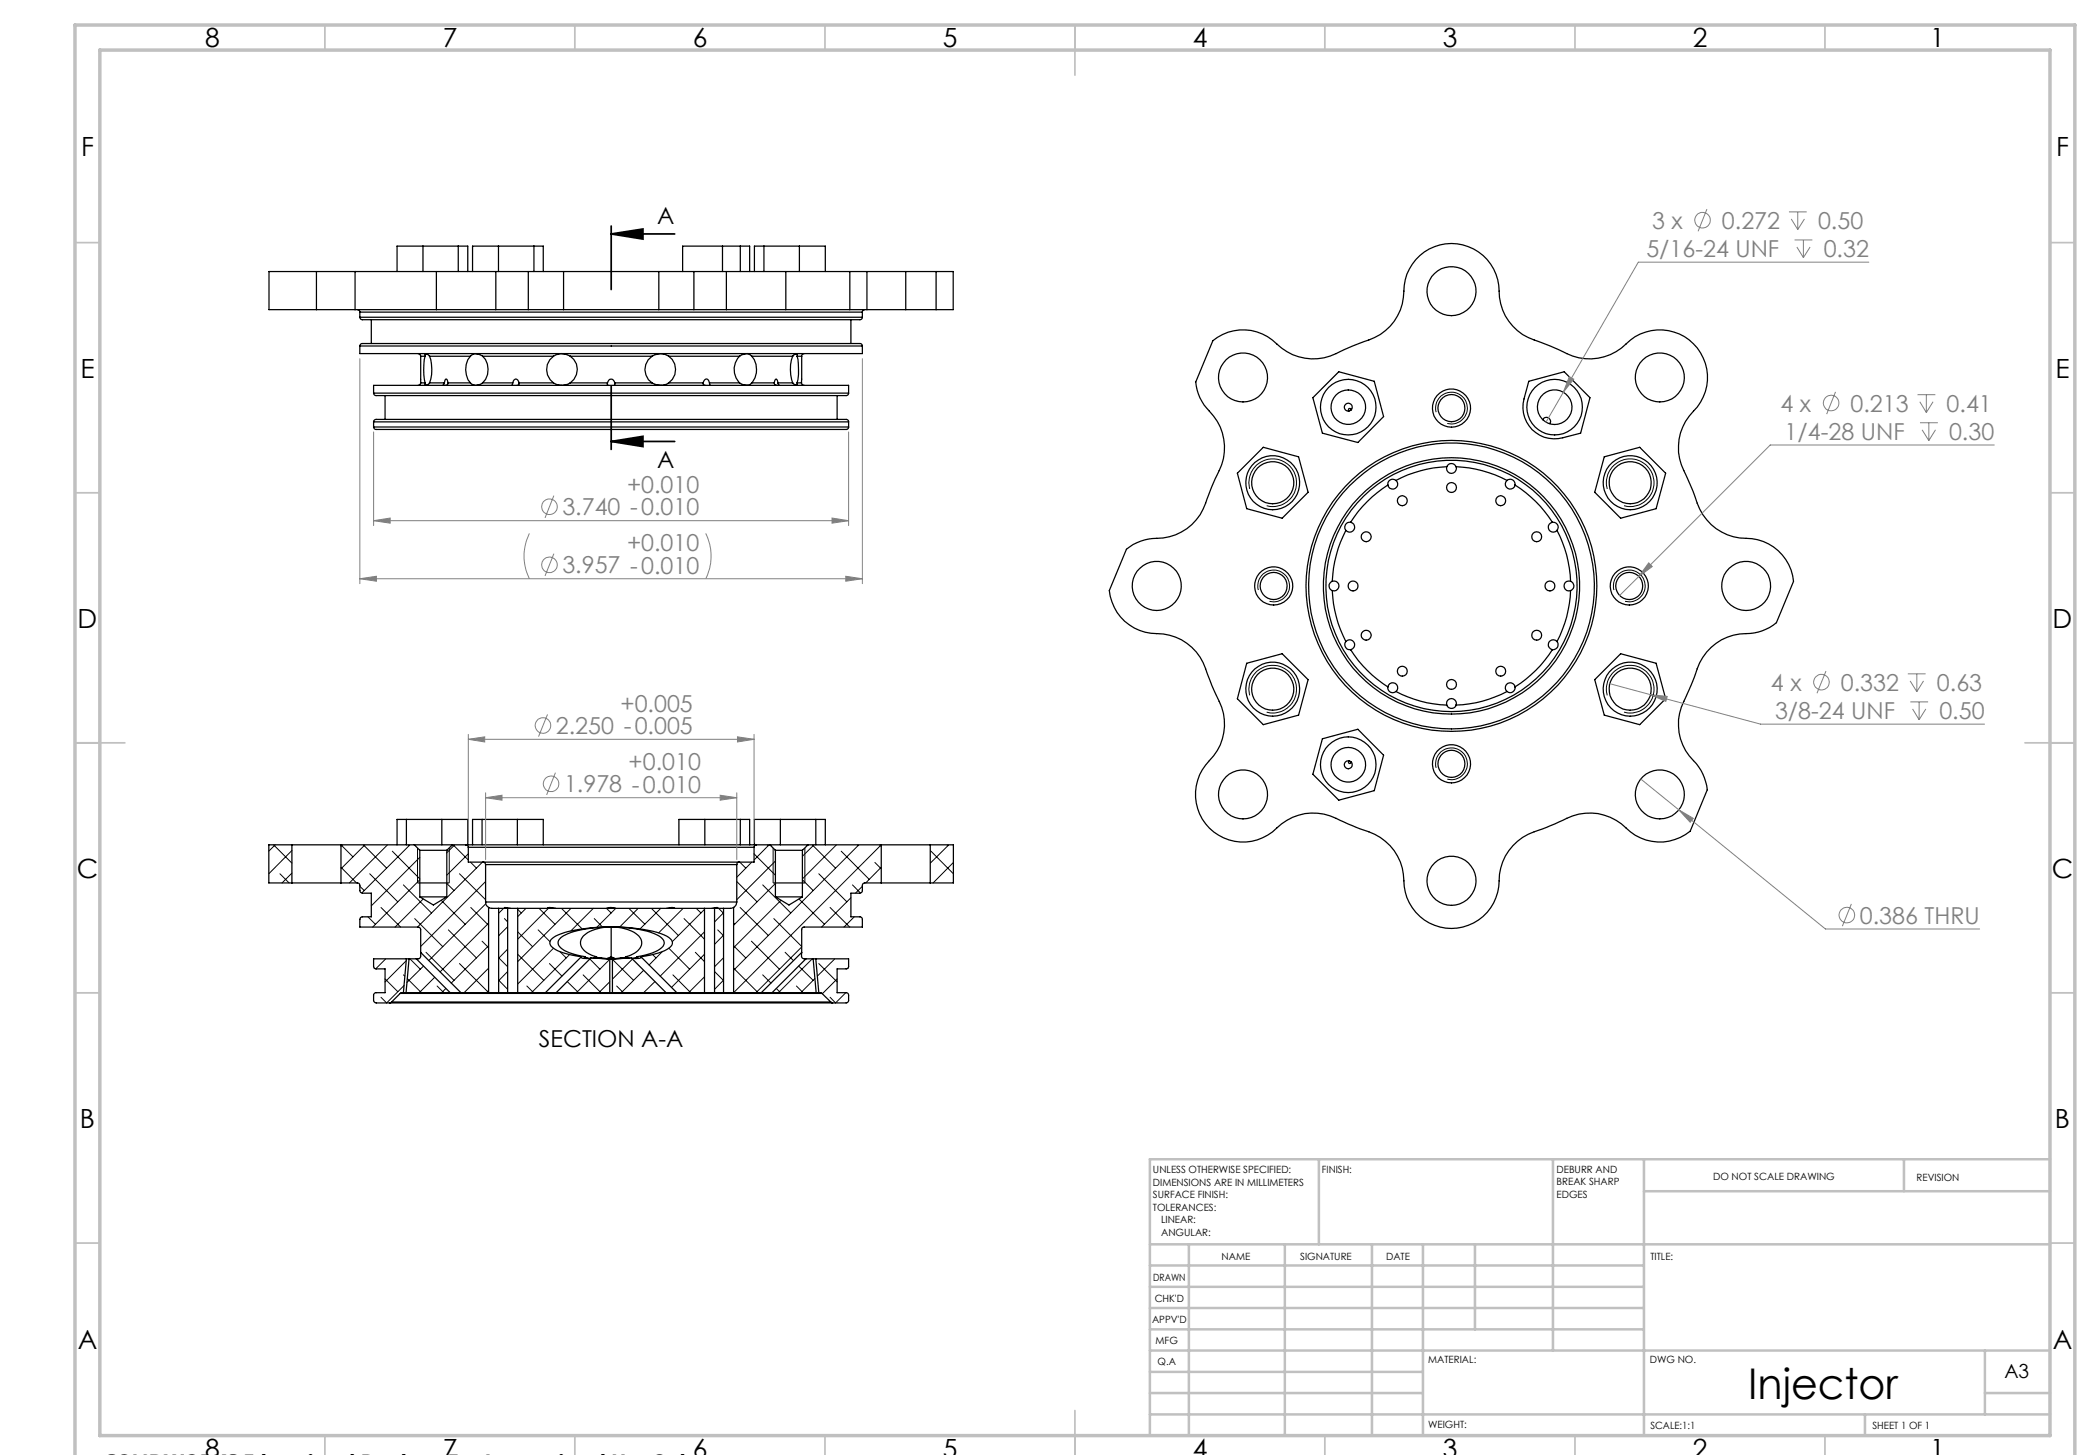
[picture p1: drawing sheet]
<svg xmlns="http://www.w3.org/2000/svg" width="420mm" height="291mm" viewBox="0 0 420 291" stroke-linecap="round" stroke-linejoin="round" font-family="sans-serif">
<g fill="none" stroke="#000" stroke-width=".25">
<path d="M63.3 54.3h7.7M63.3 54.3h-9.5v7.6h9.5M63.3 54.3v7.6M79.4 54.3v-5.1h14.2v5.1M84.6 49.2v5.1M87.3 54.3h-16.3v7.6h16.3M87.3 54.3h11.9M87.3 54.3v7.6M91.7 49.2v5.1M94.5 54.3v-5.1h14.2v5.1M99.2 54.3h6.5M99.2 54.3v7.6"/>
<path d="M99.7 49.2v5.1M105.7 54.3h7M105.7 54.3v7.6M106.8 49.2v5.1M112.7 54.3h19.1M112.7 54.3v7.6M131.8 54.3h7M131.8 54.3v7.6M138.8 54.3h6.5M138.8 54.3v7.6M144.5 49.2h-8v5.1M144.5 49.2h5.4v5.1"/>
<path d="M144.5 49.2v5.1M145.3 54.3h11.9M145.3 54.3v7.6M148.1 49.2v5.1M150.9 54.3v-5.1h14.2v5.1M152.8 49.2v5.1M157.2 54.3h12.8M157.2 54.3v7.6M159.9 49.2v5.1M170 54.3v7.6M170 54.3h3.4v7.6h-3.4M173.4 54.3h7.8"/>
<path d="M181.2 54.3h6M181.2 54.3v7.6M187.2 54.3h3.4v7.6h-3.4M187.2 54.3v7.6M63.3 61.9h7.7M71.5 61.9l.4 .2 .1 .3M72 69.2a.58 .58 0 0 1 .7-.5h99.3l.4 .2 .1 .3M72 63.4a.58 .58 0 0 0 .7 .5h99.3l.4-.2 .1-.3M72 69.2v1.5h100.5v-1.5M72 62.4h100.5M72 69.2h100.5M72 63.4h100.5"/>
<path d="M72 62.4v1M74.3 63.9v4.8M74.7 78.6a.55 .55 0 0 0 .7 .5h93.9l.4-.2v-.3M74.7 78.6v-1.6h95v1.6M74.7 78.6h95M77 79.1v4.8M83.6 70.7h.2l.3 .5M84.1 76.5h.9M84.1 76.5l-.2 .4-.3 .1M84.1 71.2v5.3M84.1 71.2h.9M85 71.2l-.1-.5 .6 .2 .4 .3"/>
<path d="M85 76.5l-.1 .5 .8-.2 .2-.3M85 71.2l-.2 .7-.1 2 .3 2.6M85.9 71.2h8.2M85.9 71.2a8 8 0 0 1 0 5.3M85.9 76.5h3M87.3 61.9h11.9M88.9 76.5l.1-.6 .3-.1 .1 .1 .2 .6M88.9 76.5l-.4 .5M89.6 76.5h4.5M89.6 76.5l-.2 .5h-.3M94.1 71.2l.7-.5a2.59 2.59 0 0 1 1.7 .5M94.1 76.5a1.65 1.65 0 0 0 2.4 0"/>
<path d="M94.1 71.2a4.2 4.2 0 0 0 0 5.3M96.5 71.2h14.2M96.5 71.2a3.8 3.8 0 0 1 0 5.3M96.5 76.5h6.1M99.2 61.9h6.5M102.6 76.5l.2-.5a.44 .44 0 0 1 .8 0l.2 .5M102.6 76.5l-.2 .5M103.8 76.5h6.9M103.8 76.5l-.1 .5h-.3M105.7 61.9h7M110.7 76.5l.7 .4a3.2 3.2 0 0 0 2.7-.4M110.7 71.2l.5-.3a2.91 2.91 0 0 1 2.9 .3"/>
<path d="M110.7 71.2a3.3 3.3 0 0 0 0 5.3M112.7 61.9h19.1M114.1 76.5h7.4M114.1 71.2h16.3M114.1 71.2a3.2 3.2 0 0 1 0 5.3M121.5 76.5a.72 .72 0 0 1 .7-.7 .72 .72 0 0 1 .7 .7M121.5 76.5v.4l.2 .1M122.9 76.5l.1 .3-.2 .2M122.9 76.5h7.5M130.4 76.5a3 3 0 0 0 3.3 0M130.4 71.2a2.85 2.85 0 0 1 3.3 0M130.4 71.2a3.2 3.2 0 0 0 0 5.3"/>
<path d="M131.8 61.9h7M133.7 71.2a3.3 3.3 0 0 1 0 5.3M133.7 76.5h7M133.7 71.2h14.2M138.8 61.9h6.5M140.7 76.5v.4l.3 .1M140.7 76.5l.1-.4a.5 .5 0 0 1 .5-.3 .5 .5 0 0 1 .4 .3l.2 .4M141.9 76.5h6M141.9 76.5l.1 .5M145.3 61.9h11.9M147.9 71.2l.4-.3 .9-.2a.97 .97 0 0 1 1.2 .5M147.9 71.2a3.8 3.8 0 0 0 0 5.3"/>
<path d="M147.9 76.5l.7 .4 .9 .1 .6-.2 .3-.3M150.4 71.2a4.2 4.2 0 0 1 0 5.3M150.4 76.5h4.5M150.4 71.2h8.1M154.9 76.5v.3l.5 .2M154.9 76.5l.1-.6 .3-.1 .3 .7M155.6 76.5h2.9M155.6 76.5l.2 .5h.1M157.2 61.9h12.8M158.5 71.2l.3-.3 .7-.2-.1 .5M158.5 71.2a8 8 0 0 0 0 5.3M158.5 76.5l.4 .4 .6 .1-.1-.5"/>
<path d="M159.4 71.2l.3 1.6a10.3 10.3 0 0 1-.3 3.7M159.4 76.5h.9M159.4 71.2h.9M160.3 76.5l.2 .4 .3 .1M160.3 71.2v5.3M160.8 70.7l-.4 .2-.1 .3M167.4 79.1v4.8M170.2 63.9v4.8M172.5 62.4v1M173 61.9l-.4 .2-.1 .3M173.4 61.9h7.8M181.2 61.9h6"/>
<path d="M242.6 68.1a9.5 9.5 0 0 1 12.7 .7 10.5 10.5 0 0 0 12.7 1.5l4.9-2a10.4 10.4 0 0 0 7.9-10.1 9.5 9.5 0 0 1 9.5-9.5 9.5 9.5 0 0 1 9.5 9.5 10.4 10.4 0 0 0 7.9 10.1l4.9 2a10.5 10.5 0 0 0 12.6-1.5 9.5 9.5 0 0 1 13.5-.1 9.5 9.5 0 0 1 0 13.5 10.4 10.4 0 0 0-1.6 12.7l2.1 4.9a10.5 10.5 0 0 0 10 7.8 9.5 9.5 0 0 1 9.5 8.6l-3.4 8.3-.7 .5a10.7 10.7 0 0 1-6.7 1.7 10.8 10.8 0 0 0-9 8.7l-2.1 4.8a10.4 10.4 0 0 0 2.5 12.5l1.3 2.1 .5 1.5 .4 1.6-3.5 8.3a9.5 9.5 0 0 1-12.8-.6 10.4 10.4 0 0 0-12.6-1.6l-4.9 2a10.5 10.5 0 0 0-7.9 10.1 9.5 9.5 0 0 1-9.5 9.5 9.5 9.5 0 0 1-9.5-9.5 10.7 10.7 0 0 0-8.7-10.4l-4.9-2.1a10.5 10.5 0 0 0-12.7 2.7 9.5 9.5 0 0 1-13-1.2 9.5 9.5 0 0 1 .4-13 10.4 10.4 0 0 0 1.6-12.7l-2.1-4.9a10.4 10.4 0 0 0-10-7.8 9.5 9.5 0 0 1-9.5-8.6l3.4-8.3 .7-.5a10.6 10.6 0 0 1 6.6-1.7 10.4 10.4 0 0 0 8.8-7.8l2.1-4.9a10.7 10.7 0 0 0-2.2-13.3l-.9-1.3a9 9 0 0 1-1.3-3.9zM262.6 79.5l5.2-5.2 7 1.9 1.9 7.1-5.1 5.2-7.1-1.9zM305.8 76.2l7-1.9 5.2 5.2-1.9 7.1a11.8 11.8 0 0 1-6.4 1 6.3 6.3 0 0 1-4.9-7.8zM74.7 84.3a.61 .61 0 0 1 .9-.4h93.7l.4 .2v.2M74.7 85.4a.55 .55 0 0 0 .7 .5h93.9l.4-.2v-.3M74.7 84.3h95M74.7 85.4h95M74.7 84.3v1.1M169.7 84.3v1.1M247.5 94.6l5.2-5.2 7 1.9 1.9 7.1-5.2 5.2-7.1-1.9zM270.2 82a.27 .27 0 0 0-.1-.3 .27 .27 0 0 0-.4 .1 .27 .27 0 0 0 .2 .4M277.6 97a24.4 24.4 0 0 0-7.5 7.4"/>
<path d="M279.2 96.1a.99 .99 0 0 0-1.2-.2 .99 .99 0 0 0-.4 1.1M279.2 96.1a.99 .99 0 0 1-.2 1.6 .99 .99 0 0 1-1.4-.7M289.3 93.3a1 1 0 0 1 1-.6 1 1 0 0 1 .9 .6M289.3 93.3a24.1 24.1 0 0 0-10.1 2.8M289.3 93.3a1 1 0 0 0 1 1.3 1 1 0 0 0 .9-1.3M291.2 93.3a24.1 24.1 0 0 1 10.2 2.8M301.4 96.1a.97 .97 0 0 1 1.1-.2 .97 .97 0 0 1 .5 1.1M301.4 96.1a.97 .97 0 0 0 .2 1.5 .97 .97 0 0 0 1.4-.6M303 97a24 24 0 0 1 7.5 7.4M308.6 84a.76 .76 0 0 1 1.1-.5 .76 .76 0 0 1 .2 1.2M320.9 91.3l7-1.9 5.2 5.2-1.9 7.1-7.1 1.9-5.2-5.2zM266.5 116.2a1 1 0 0 0-.7 .9 1 1 0 0 0 .7 1"/>
<path d="M266.5 118.1a24.7 24.7 0 0 0 2.7 10.2M266.5 116.2a1 1 0 0 1 1.3 .9 1 1 0 0 1-1.3 1M269.2 106a24.8 24.8 0 0 0-2.7 10.2M270.1 104.4a1.01 1.01 0 0 0-1 .5 1.01 1.01 0 0 0 .1 1.1M270.1 104.4a1 1 0 0 1 .7 1.5 1 1 0 0 1-1.6 .1M310.5 104.4a.99 .99 0 0 1 1 .5 .99 .99 0 0 1-.1 1.1M310.5 104.4a1 1 0 0 0-.7 1.5 1 1 0 0 0 1.6 .1M311.4 106a23.4 23.4 0 0 1 2.7 10.2M314.1 116.2a.99 .99 0 0 1 .7 .9 .99 .99 0 0 1-.7 1M314.1 118.1a23.4 23.4 0 0 1-2.7 10.2M314.1 116.2a.99 .99 0 0 0-1.3 .9 .99 .99 0 0 0 1.3 1M249.3 132.6l7.1-1.9 5.2 5.2-1.9 7.1-7 1.9-5.2-5.2z"/>
<path d="M269.2 128.3a1.02 1.02 0 0 0-.1 1.1 1.02 1.02 0 0 0 1 .5M269.2 128.3a1 1 0 0 1 1.6 .1 1 1 0 0 1-.7 1.5M270.1 129.9a24.4 24.4 0 0 0 7.5 7.4M277.6 137.3a.99 .99 0 0 0 .5 1.1 .99 .99 0 0 0 1.1-.1M277.6 137.3a1 1 0 0 1 1.4-.7 1 1 0 0 1 .2 1.7M279.2 138.3a23.4 23.4 0 0 0 10.1 2.7M301.4 138.3a23.4 23.4 0 0 1-10.2 2.7M303 137.3a.97 .97 0 0 1-.5 1.1 .97 .97 0 0 1-1.1-.1M303 137.3a.98 .98 0 0 0-1.5-.7 .98 .98 0 0 0-.1 1.7M310.5 129.9a24 24 0 0 1-7.5 7.4M311.4 128.3a.99 .99 0 0 1 .1 1.1 .99 .99 0 0 1-1 .5M311.4 128.3a1 1 0 0 0-1.6 .1 1 1 0 0 0 .7 1.5"/>
<path d="M318.9 135.9l5.2-5.2 7.1 1.9 1.9 7.1-5.2 5.2-7-1.9zM264.5 147.7l7.1-1.9 5.1 5.2-1.9 7.1-7 1.9-5.2-5.2zM269.9 152.1a.28 .28 0 0 0-.2 .3 .28 .28 0 0 0 .3 .2 .28 .28 0 0 0 .2-.3M289.3 141a.99 .99 0 0 0 1 .6 .99 .99 0 0 0 .9-.6M289.3 141a.99 .99 0 0 1 1-1.3 .99 .99 0 0 1 .9 1.3M58.4 168.9h9.8M58.4 176.5h9.8M58.4 168.9h-4.6v7.6h4.6M58.4 168.9v7.6M68.2 176.5l3.6 .1 .2 .3v1.1a.54 .54 0 0 0 .5 .6h1.8v4.7h-1.8a.49 .49 0 0 0-.5 .5v1.5l11.9 .1 .2 .4v4.6M68.2 168.9v7.6M68.2 168.9h14.7"/>
<path d="M79.4 168.9v-5.1h14.2v5.1M81.3 163.8v5.1M82.9 168.9h7.6M82.9 168.9l1.1 1.1M83.5 176.5h6.4M84 170h5.4M84 179.3h5.4M84 170v9.3M84 179.3l2.7 1.6 2.7-1.6M88.4 163.8v5.1M89.4 170v9.3M90.5 168.9h2.6"/>
<path d="M90.5 168.9l-1.1 1.1M93.1 168.9l.3 .1 .3 .4M93.1 168.9h58.2M93.7 169.4h57.1M93.7 169.4v3h2.9M94.5 168.9v-5.1h14.2v5.1M96.4 163.8v5.1M96.6 172.4h.3l.2 .5M96.6 172.4h51.2M97.1 172.9h50.3M97.1 172.9v7.4M103.5 163.8v5.1"/>
<path d="M135.8 168.9v-5.1h14.1v5.1M141 163.8v5.1M147.4 172.9v7.4M147.8 172.4l-.4 .2v.3M148.1 163.8v5.1M150.8 169.4v3h-3M150.9 168.9v-5.1h14.2v5.1M151.3 168.9l-.3 .1-.2 .4M151.3 168.9h2.7M154 168.9h7.6M154 168.9l1.1 1.1M154.6 176.5h6.4"/>
<path d="M155.1 170h5.4M155.1 179.3h5.4M155.1 170v9.3M155.1 179.3l2.7 1.6 2.7-1.6M156.1 163.8v5.1M160.5 170v9.3M161.6 168.9h14.6M161.6 168.9l-1.1 1.1M163.2 163.8v5.1M176.2 176.5l-3.5 .1-.2 .3v1.2l-.2 .4-2.1 .1v4.7h1.8a.49 .49 0 0 1 .5 .5v1.5l-12 .1-.2 .3v4.7M176.2 168.9h9.9M176.2 176.5h9.9"/>
<path d="M176.2 168.9v7.6M186.1 168.9h4.6v7.6h-4.6M186.1 168.9v7.6M80 198.6h84.4M80 198.6l-1.7 1.7M80.7 198.5l-.7 .1M80.7 198.5h.5M81.2 198.5h8.8M81.3 191.7h-6.6v1.5a.49 .49 0 0 0 .5 .5h1.8v4.8h-1.8a.49 .49 0 0 0-.5 .5v1a.54 .54 0 0 0 .5 .5h2.7M81.3 191.7h.5M81.3 191.7l-.6 6.8M81.8 191.7h1.5"/>
<path d="M81.8 191.7l-.6 6.8M83.3 191.7l6.7 6.8M84.1 190.4a1 1 0 0 1-.5 1.3h-.3M84.1 190.4l8.1 8.1M90 198.5h2.2M92.2 198.5h5.5M97.1 180.3a1.16 1.16 0 0 0 .6 1.1M97.1 180.3h50.3M97.7 181.4l.7 .2h1.3M97.7 198.5h2M97.7 181.4v17.1M99.7 181.6v16.9"/>
<path d="M99.7 198.5h1.8M99.7 181.6h1.8M101.1 181.6l-.2-.1 1.2 .1M101.5 181.6h2M101.5 198.5h2M101.5 181.6v16.9M103.5 198.5h5.6M103.5 181.6h37.4M103.5 181.6v16.9M109.1 198.5h2.1M109.5 181.6l.4-.2 1.2 .2M111.2 198.5h10.8"/>
<path d="M116.3 191.3l-.1 .1a2.35 2.35 0 0 0 2 .1M116.3 191.3l-7.2 7.2M117.1 191.3l-.2 .2 .6 .1M117.1 191.3l.2 .2 .6 .1M118.2 191.5l3.8 .2M118.2 191.5l-7 7M118.6 191.6l3.4 .1M119.2 191.3l.7 .3M119.2 191.3l-.4 .3M119.8 191.6l2.3 .1M121.3 181.6a2.56 2.56 0 0 1 1.9 0M122 198.5h.5"/>
<path d="M122 191.7h.1M122 191.7v6.8M122.1 191.7h.1M122.2 185.3a27.8 27.8 0 0 0-11.1 1.8 1.84 1.84 0 0 0-1.1 1.5 2.95 2.95 0 0 0 2 1.7l2.4 .7 1.9 .3M122.2 185.3a21 21 0 0 0-9.6 1.8 1.39 1.39 0 0 0-1 1.3 1.39 1.39 0 0 0 .9 1.4l1.5 .7 3.1 .8M122.2 185.3a21 21 0 0 1 9.6 1.8 1.39 1.39 0 0 1 1 1.3 1.39 1.39 0 0 1-.8 1.4l-1.6 .7-3 .8M122.2 185.3a27.4 27.4 0 0 1 11.1 1.8 1.33 1.33 0 0 1 .9 2.1 9.4 9.4 0 0 1-5 1.9l-1 .2M122.2 185.3a7.5 7.5 0 0 1 5.8 2.1 2.08 2.08 0 0 1-1 3.1l-1.8 .8M122.2 191.5v.2M122.2 191.3l.7 .3-.7-.1M122.2 185.3v6M122.2 191.7h.1"/>
<path d="M122.2 185.3a7.6 7.6 0 0 0-5.7 2.1 2.08 2.08 0 0 0 1 3.1l1.7 .8M122.2 191.3l-.7 .3 .7-.1M122.3 191.7h.1M122.4 191.7h.1M122.5 198.5h10.7M122.5 191.7v6.8M124.7 191.6l-2.4 .1M125.2 191.3l.4 .3M125.2 191.3l-.7 .3M125.8 191.6l-3.4 .1M126.3 191.5l-3.8 .2M126.3 191.5l6.9 7"/>
<path d="M127.4 191.3l.2 .2-.7 .1M127.4 191.3l-.2 .2-.6 .1M128.2 191.3v.1a2.45 2.45 0 0 1-1.9 .1M128.2 191.3l7.2 7.2M133.2 198.5h2.2M134.9 181.6l-.5-.2-1.1 .2M135.4 198.5h5.5M140.9 181.6h2M140.9 198.5h2M140.9 181.6v16.9M142.4 181.6l1.2-.1-.3 .1M142.9 198.5h1.8"/>
<path d="M142.9 181.6h1.8M142.9 181.6v16.9M144.7 198.5h2M144.7 181.6v16.9M146.7 181.4l-.5 .2h-1.5M146.7 198.5h5.6M146.7 181.4v17.1M147.4 180.3a1.28 1.28 0 0 1-.7 1.1M152.3 198.5h2.1M154.4 198.5h8.8M160.3 190.4v.1a.87 .87 0 0 0 .5 1.2h.4M160.3 190.4l-8 8.1"/>
<path d="M161.2 191.7h1.4M161.2 191.7l-6.8 6.8M162.6 191.7h.6M162.6 191.7l.6 6.8M163.2 191.7h6.5v1.6l-.2 .3-2.1 .1v4.8h2.1l.2 .4v1.3l-.5 .3h-2.7M163.2 191.7l.6 6.8M163.2 198.5h.6M163.8 198.5l.6 .1M164.4 198.6l1.8 1.7M77.9 200.5h88.6M78.3 200.3l-.4 .2M78.3 200.3h87.9"/>
<path d="M166.2 200.3l.3 .2"/>
<circle cx="290.3" cy="58.2" r="4.9"/>
<circle cx="248.6" cy="75.5" r="4.9"/>
<circle cx="332" cy="75.5" r="4.9"/>
<circle cx="254.5" cy="96.5" r="4.2"/>
<circle cx="254.5" cy="96.5" r="5.4"/>
<circle cx="269.6" cy="81.4" r="5.6"/>
<circle cx="269.7" cy="81.4" r=".79"/>
<circle cx="269.7" cy="81.4" r="3.5"/>
<circle cx="290.3" cy="81.6" r="3.8"/>
<circle cx="290.3" cy="81.6" r="2.71"/>
<circle cx="290.3" cy="97.5" r=".99"/>
<circle cx="310.9" cy="81.4" r="5.6"/>
<circle cx="310.9" cy="81.4" r="3.5"/>
<circle cx="326" cy="96.5" r="5.4"/>
<circle cx="326" cy="96.5" r="4.2"/>
<circle cx="231.3" cy="117.1" r="4.9"/>
<circle cx="254.7" cy="117.2" r="3.8"/>
<circle cx="254.7" cy="117.2" r="2.71"/>
<circle cx="270.6" cy="117.1" r=".99"/>
<circle cx="273.2" cy="107.3" r=".98"/>
<circle cx="280.5" cy="100.1" r=".99"/>
<circle cx="290.3" cy="117.1" r="25.1"/>
<circle cx="290.3" cy="117.2" r="28.6"/>
<circle cx="290.3" cy="117.2" r="29.1"/>
<circle cx="290.3" cy="117.1" r="25.6"/>
<circle cx="300.1" cy="100.1" r=".99"/>
<circle cx="307.3" cy="107.3" r=".99"/>
<circle cx="310" cy="117.1" r=".99"/>
<circle cx="325.8" cy="117.2" r="3.8"/>
<circle cx="325.9" cy="117.2" r="2.71"/>
<circle cx="349.2" cy="117.1" r="4.9"/>
<circle cx="254.5" cy="137.8" r="4.2"/>
<circle cx="254.5" cy="137.8" r="5.4"/>
<circle cx="273.2" cy="127" r=".98"/>
<circle cx="280.5" cy="134.2" r=".99"/>
<circle cx="290.3" cy="136.8" r=".99"/>
<circle cx="300.1" cy="134.2" r=".99"/>
<circle cx="307.3" cy="127" r=".99"/>
<circle cx="326" cy="137.8" r="5.4"/>
<circle cx="326" cy="137.8" r="4.2"/>
<circle cx="248.6" cy="158.8" r="4.9"/>
<circle cx="269.6" cy="152.9" r="5.6"/>
<circle cx="269.7" cy="152.9" r="3.5"/>
<circle cx="269.7" cy="152.9" r=".81"/>
<circle cx="290.3" cy="152.7" r="3.8"/>
<circle cx="290.3" cy="152.7" r="2.71"/>
<circle cx="332" cy="158.8" r="4.9"/>
<circle cx="290.3" cy="176.1" r="4.9"/>
</g>
<g fill="none" stroke="#000" stroke-width=".2">
<path d="M249.9 97.8a4.8 4.8 0 0 1 4.2-6.1 4.8 4.8 0 0 1 5.2 5.2 4.8 4.8 0 0 1-6 4.2M287.2 82.4a3.2 3.2 0 0 1 2.9-4 3.2 3.2 0 0 1 3.4 3.5 3.2 3.2 0 0 1-4 2.8M321.5 97.8a4.8 4.8 0 0 1 4.1-6 4.8 4.8 0 0 1 5.2 5.1 4.8 4.8 0 0 1-6 4.2M251.7 118a3.2 3.2 0 0 1 2.8-4 3.2 3.2 0 0 1 3.4 3.5 3.2 3.2 0 0 1-4 2.7M322.8 118a3.2 3.2 0 0 1 2.8-4 3.2 3.2 0 0 1 3.4 3.5 3.2 3.2 0 0 1-4 2.7M249.9 139a4.8 4.8 0 0 1 4.2-6 4.8 4.8 0 0 1 5.2 5.2 4.8 4.8 0 0 1-6 4.2M321.5 139a4.8 4.8 0 0 1 4.1-6 4.8 4.8 0 0 1 5.2 5.2 4.8 4.8 0 0 1-6 4.2M287.2 153.5a3.2 3.2 0 0 1 2.9-3.9 3.2 3.2 0 0 1 3.4 3.4 3.2 3.2 0 0 1-4 2.8M54.7 168.9l3.7 3.7M55 168.9l-1.2 1.3M56 174.7l1.8 1.8M58.4 170l-4.6 4.7"/>
<path d="M58.4 174.6l-2 1.9M68.2 173.4l3.1 3.1M68.2 168.9l2.4 2.4M68.5 168.9l-.3 .3M72 177.2l.8 .8M72.7 168.9l4.6 4.7M73 168.9l-4.8 4.8M73.9 174.7l5.7 5.6M77.5 168.9l-7.6 7.6M78.5 170.2l5.5 5.5M80.7 176.9l5.6 5.6M81.6 168.9l.2 .2"/>
<path d="M82 168.9l-9.6 9.6M83.5 169.5v7M84 171.4l-9.7 9.7M84 175.9l-9.5 9.4M84.6 179.7l-5.6 5.6M88.2 180l4.8 4.8M89.4 176.6l1.4 1.4M89.9 169.5v7M90.6 168.9l3.1 3M90.9 168.9l-1.5 1.6M91.9 174.7l5.2 5.2M93.7 170.7l-4.3 4.3"/>
<path d="M94.1 172.4l1.2 1.2M96.5 172.4l-13 12.9M97.1 176.2l-13 13M147.4 176.2l4 4.1M148 172.4l1.2 1.2M150.4 172.4l-3 3M150.8 170.7l4.3 4.3M152.5 176.9l5.7 5.6M153.5 168.9l.2 .2M153.8 168.9l-3 3M154.6 169.5v7M155.1 172.2l-7.7 7.7"/>
<path d="M155.1 176.6l-8.4 8.4M156.2 180l-9.5 9.5M159.8 179.7l5.1 5.1M160.5 175.9l2.1 2.1M161 169.5v7M162.5 168.9l4.6 4.7M162.8 168.9l-2.3 2.3M163.8 174.7l5.6 5.6M167.3 168.9l-6.8 6.8M168.2 170.2l5.6 5.6M170.2 179.5l-5.9 5.8M170.5 176.9l1.6 1.6"/>
<path d="M171.4 168.9l.2 .2M171.8 168.9l-25.1 25.1M172.5 177.2l-1.4 1.4M175 172.4l1.2 1.3M175.9 168.9l.3 .3M176.2 168.9l-29.5 29.6M176.2 173.4l-3.1 3.1M186.2 170.2l4.5 4.5M189.4 168.9l.2 .2M189.8 168.9l-3.7 3.7M190.7 172.4l-4.1 4.1M73.6 183.3l1.5 1.5"/>
<path d="M74.8 193.5l.1 .1M76.2 181.4l3.9 3.9M77 195.7l2.6 2.6M77.2 191.7l-2.1 2M80.7 194.9l.3 .3M80.8 197l-3.5 3.5-1.1-1.1M81.2 192.1l-4.2 4.2M81.5 195.6l2.8 2.9M82 191.7l2.1 2.1M82.9 183.7l5.6 5.6M84.7 193.1l-3.3 3.3M85.2 190.4l5.6 5.6"/>
<path d="M87 195.4l-3.1 3.1M87.4 197.1l1.4 1.4M89.2 197.6l-.9 .9M89.7 185.9l5.6 5.6M91.9 192.6l5.6 5.7M94.2 181.4l3.5 3.6M96.4 188.2l1.3 1.3M97.2 180.7l-11.4 11.3M97.7 184.6l-9.7 9.7M97.7 189.1l-7.5 7.5M97.7 193.6l-4.9 4.9M97.7 198l-.4 .5"/>
<path d="M99.7 191.5l1.8 1.8M99.7 196l1.8 1.8M100.7 181.6l-1 1M100.9 183.7l.6 .6M101.5 185.3l-1.8 1.8v-.1M101.5 189.8l-1.8 1.8M101.5 194.2l-1.8 1.9M103.5 190.8l5.3 5.2M103.5 186.3l3 3M103.5 181.8l.7 .7M105.2 181.6l-1.7 1.7M105.4 197.1l1.3 1.4"/>
<path d="M107.6 185.9l2.4 2.4M107.8 181.6l3.2 3.2M109.7 181.6l-6.2 6.2M109.9 192.6l2.5 2.6M110.7 189.6l-7.2 7.1M112 190.2l1.2 1.3M112.3 181.6l4.1 4.1M113.5 196.2l2 2.1M113.9 190.8l-7.6 7.7M114.2 181.6l-10.7 10.7M116.6 194.9l3.6 3.6M118 191.7l2 2.1"/>
<path d="M118.7 181.6l-4.5 4.5M118.9 183.7l1.6 1.7M121.3 181.6l.9 .9M122 196.3l-2.2 2.2M122 191.8l-6.7 6.7M122.5 191.8l4.2 4.2M123.2 181.6l-3.9 3.8M123.3 197.1l1.4 1.4M125.8 181.6l3.2 3.2M126.5 191.7l-4 4.1M127.6 181.6l-3.7 3.8M128.7 194l-4.5 4.5"/>
<path d="M130.3 181.6l5.4 5.4M130.5 190.8l.7 .7M131 196.2l-2.3 2.3M132.2 181.6l-4.2 4.1M132.5 190.2l-2.7 2.7M133.8 189.6l4.1 4.2M134.6 194.9l3.5 3.6M136.6 181.6l-4.9 4.9M136.8 183.7l4.1 4.1M139.1 190.4l1.8 1.9M139.2 181.6l1 .9M140.9 181.8l-6.5 6.5"/>
<path d="M140.9 186.3l-8.9 8.9M140.9 190.8l-6.6 6.6M140.9 195.3l-3.2 3.2M142.9 194.2l1.8 1.8M143.5 185.9l1.2 1.2M143.7 181.6l1 1M144.7 191.5l-1.8 1.8M144.7 182.5l-1.8 1.8M144.7 187l-1.8 1.8M144.7 196l-1.8 1.8M146.7 189.1l2.5 2.4M146.7 184.6l.2 .2"/>
<path d="M146.7 193.6l4.7 4.7M148 181.4l5.7 5.6M150.3 188.2l5.6 5.6M152.5 194.9l1.7 1.7M154.8 183.7l5.5 5.5M155.3 197.6l.8 .9M157 190.4l1.7 1.6M159.3 197.1l1.3 1.4M159.7 193.1l2.9 2.9M160.3 189.3l-9.1 9.2M162.5 191.7l-6.8 6.8M163 195.6l-2.8 2.9"/>
<path d="M163.8 192.6l3.6 3.7M166 181.4l3.9 3.9M167 191.7l-3.5 3.5M167.4 195.7l-2.9 3M169.2 198.5l-2.1 2-1.1-1.1M169.6 193.5l-.1 .1M170.9 183.3l-2.1 2"/>
</g>
<g fill="none" stroke="#808080" stroke-width=".2">
<path d="M341.4 41.8l-1.8 4.4M357.8 42.4h3.6M358.2 43.8l1.4 2.1M358.9 48h3.6M359.4 49.4l1.3 2.1M359.6 42.4v3.5M360.7 48v3.5M360.9 43.8l-1.3 2.1M362 49.4l-1.3 2.1M373.8 52.4h-46.1l-15 26M72 71.7v45M172.5 71.7v45"/>
<path d="M312.7 78.4l-3.5 6M313.9 75.3l.8 .5-2 2.6zM367.1 78.3l-1.8 4.5M383.5 78.9h3.6M385.3 78.9v3.6M74.7 86.4v18.7M110.8 99.1l-1.8 4.4M169.7 86.4v18.7M384 80.3l1.3 2.2M384 84.5h3.6M384.4 85.9l1.4 2.2M385.8 84.5v3.6"/>
<path d="M386.6 80.3l-1.3 2.2M387.1 85.9l-1.3 2.2M398.9 89h-44.9l-26.2 26.2M72 115.7l3.3-.5v1zM72 115.7h100.5M74.7 104.1l3.3-.5v1zM74.7 104.1h95M105.9 106.6a10.2 10.2 0 0 0 0 9.1M110.8 110.7l-1.8 4.4M141.1 106.6a10.2 10.2 0 0 1 0 9.1M166.4 103.6l3.3 .5-3.3 .5zM169.2 115.2l3.3 .5-3.3 .5z"/>
<path d="M327.8 115.2l-3.9 3.9M329.7 112.5l.7 .8-2.6 1.9zM322 136.7l8.1 2.2M330.1 138.9l3.3 .3-.2 1zM330.1 138.9l22 5.9h44.8M365.2 134.2l-1.8 4.4M381.6 134.7h3.5M382 136.1l1.4 2.2M383.4 134.7v3.6M384.7 136.1l-1.3 2.2M93.7 147.8l3.2-.5v1zM93.7 146.8v21.6"/>
<path d="M93.7 147.8h57.1M97.1 159.5l3.3-.5v1zM97.1 158.5v13.4M97.1 159.5h50.3M109.5 142.8l-1.8 4.5M111.1 154.5l-1.8 4.4M144 159l3.4 .5-3.4 .5zM147.4 158.5v13.4M147.5 147.3l3.3 .5-3.3 .5zM150.8 146.8v21.6M328.2 155.7l7.6 6.2M382.1 140.3h3.5"/>
<path d="M382.5 141.7l1.3 2.2M383.8 140.3v3.6M385.2 141.7l-1.4 2.2M335.8 161.9l2.9 1.7-.7 .8zM335.8 161.9l29.3 23.8h30.8M370.3 180.7l-1.8 4.5"/>
<circle cx="340.5" cy="44" r="1.55"/>
<circle cx="366.2" cy="80.6" r="1.56"/>
<circle cx="109.9" cy="112.9" r="1.56"/>
<circle cx="109.9" cy="101.3" r="1.55"/>
<circle cx="364.3" cy="136.4" r="1.55"/>
<circle cx="108.6" cy="145.1" r="1.55"/>
<circle cx="110.2" cy="156.7" r="1.56"/>
<circle cx="369.4" cy="183" r="1.56"/>
</g>
<path d="M122.2 46.8l6.4-1v2zM122.2 46.8h12.7M122.2 45.2v12.7M122.2 77.1v12.7M122.2 88.3l6.4-1.1v2.1zM122.2 88.3h12.7" fill="none" stroke="#000" stroke-width=".35"/>
<g fill="none" stroke="#c0c0c0" stroke-width=".35">
<path d="M65 5v5M115 5v5M165 5v5M215 5v10M265 5v5M315 5v5M365 5v5M15 48.5h5M410 48.5h5M15 98.5h5M410 98.5h5M15 148.5h10"/>
<path d="M405 148.5h10M15 198.5h5M410 198.5h5M15 248.5h5M410 248.5h5M65 287v3.9M115 287v3.9M165 287v3.9M215 282v8.9M265 287v3.9M315 287v3.9M365 287v3.9"/>
</g>
<g fill="none" stroke="#c0c0c0" stroke-width=".5">
<path d="M263.8 231.8v17M310.6 231.8v38.2M328.8 231.8v55.2M328.8 238.2h81.2M380.8 231.8v6.4M410 231.8h-180v55.2M230 248.8h180M230 257.3h98.8M230 253h98.8M237.8 248.8v38.2M257 248.8v38.2M274.4 248.8v38.2"/>
<path d="M284.6 248.8v38.2M295 248.8v17M230 265.8h98.8M230 261.5h98.8M230 278.5h54.6M230 274.3h54.6M230 270h180M397 278.5h13M397 270v12.8M230 282.8h180M373 282.8v4.2"/>
</g>
<path d="M20 10h390v277h-390zM15 290.9v-285.9h400v285.9" fill="none" stroke="#c0c0c0" stroke-width=".7"/>
<path d="M122.2 46.8l6.4-1v2zM122.2 88.3l6.4-1.1v2.1z" fill="#000"/>
<g fill="#808080">
<path d="M144 159l3.4 .5-3.4 .5zM97.1 159.5l3.3-.5v1zM147.5 147.3l3.3 .5-3.3 .5zM93.7 147.8l3.2-.5v1z"/>
<path d="M329.7 112.5l-1.9 2.7 2.6-1.9zM313.9 75.3l-1.2 3.1 2-2.6zM330.1 138.9l3.1 1.3 .2-1zM335.8 161.9l2.2 2.5 .7-.8z"/>
<path d="M166.4 103.6l3.3 .5-3.3 .5zM74.7 104.1l3.3-.5v1zM169.2 115.2l3.3 .5-3.3 .5zM72 115.7l3.3-.5v1z"/>
</g>
<text font-size="8.5" x="349.6" y="279.7">Injector</text>
<g font-size="5.3">
<text x="41" y="9.5">8</text>
<text x="88.5" y="9.5">7</text>
<text x="138.5" y="9.5">6</text>
<text x="188.5" y="9.5">5</text>
<text x="238.5" y="9.5">4</text>
<text x="288.5" y="9.5">3</text>
<text x="338.5" y="9.5">2</text>
<text x="386" y="9.5">1</text>
<text x="16.2" y="31.2">F</text>
<text x="411.2" y="31.2">F</text>
<text x="16.1" y="75.5">E</text>
<text x="411.1" y="75.5">E</text>
<text x="15.5" y="125.5">D</text>
<text x="410.5" y="125.5">D</text>
<text x="15.4" y="175.5">C</text>
<text x="410.4" y="175.5">C</text>
<text x="16" y="225.5">B</text>
<text x="411" y="225.5">B</text>
<text x="15.5" y="269.7">A</text>
<text x="410.5" y="269.7">A</text>
<text x="41" y="291.5">8</text>
<text x="88.5" y="291.5">7</text>
<text x="138.5" y="291.5">6</text>
<text x="188.5" y="291.5">5</text>
<text x="238.5" y="291.5">4</text>
<text x="288.5" y="291.5">3</text>
<text x="338.5" y="291.5">2</text>
<text x="386" y="291.5">1</text>
</g>
<g font-size="4.7">
<text x="131.4" y="44.8">A</text>
<text x="131.4" y="93.6">A</text>
<text x="107.8" y="209.4">SECTION A-A</text>
</g>
<g font-size="4.7" fill="#808080">
<text x="330.4" y="45.7">3 x</text>
<text x="344.4" y="45.7">0.272</text>
<text x="363.6" y="45.7">0.50</text>
<text x="329.3" y="51.3">5/16-24 UNF</text>
<text x="364.7" y="51.3">0.32</text>
<text x="356.1" y="82.3">4 x</text>
<text x="370.1" y="82.3">0.213</text>
<text x="389.3" y="82.3">0.41</text>
<text x="356.9" y="87.9">1/4-28 UNF</text>
<text x="389.8" y="87.9">0.30</text>
<text x="125.4" y="98.5">+0.010</text>
<text x="112.5" y="103">3.740 -0.010</text>
<text x="125.4" y="110.2">+0.010</text>
<text x="112.5" y="114.6">3.957 -0.010</text>
<text x="124.1" y="142.3">+0.005</text>
<text x="354.2" y="138.1">4 x</text>
<text x="355" y="143.7">3/8-24 UNF</text>
<text x="368.2" y="138.1">0.332</text>
<text x="387.4" y="138.1">0.63</text>
<text x="387.9" y="143.7">0.50</text>
<text x="111.2" y="146.7">2.250 -0.005</text>
<text x="125.7" y="153.9">+0.010</text>
<text x="112.8" y="158.4">1.978 -0.010</text>
<text x="372" y="184.6">0.386 THRU</text>
</g>
<text font-size="3.9" x="400.9" y="275.5">A3</text>
<g font-size="2">
<text x="230.6" y="234.6">UNLESS OTHERWISE SPECIFIED:</text>
<text x="230.6" y="237.1">DIMENSIONS ARE IN MILLIMETERS</text>
<text x="230.6" y="239.6">SURFACE FINISH:</text>
<text x="264.4" y="234.6">FINISH:</text>
<text x="311.3" y="234.5">DEBURR AND</text>
<text x="311.3" y="237">BREAK SHARP</text>
<text x="311.3" y="239.5">EDGES</text>
<text x="342.6" y="236">DO NOT SCALE DRAWING</text>
<text x="383.3" y="236.2">REVISION</text>
<text x="230.6" y="242.1">TOLERANCES:</text>
<text x="232.2" y="244.6">LINEAR:</text>
<text x="232.2" y="247.1">ANGULAR:</text>
<text x="244.3" y="252">NAME</text>
<text x="260" y="251.9">SIGNATURE</text>
<text x="277.2" y="251.9">DATE</text>
<text x="330.1" y="251.9">TITLE:</text>
<text x="230.6" y="256.1">DRAWN</text>
<text x="230.9" y="260.3">CHK'D</text>
<text x="230.4" y="264.4">APPV'D</text>
<text x="231.1" y="268.8">MFG</text>
<text x="231.5" y="273">Q.A</text>
<text x="285.6" y="272.5">MATERIAL:</text>
<text x="330" y="272.5">DWG NO.</text>
<text x="285.6" y="285.5">WEIGHT:</text>
<text x="330.1" y="285.6">SCALE:1:1</text>
<text x="374.5" y="285.6">SHEET 1 OF 1</text>
</g>
</svg>
